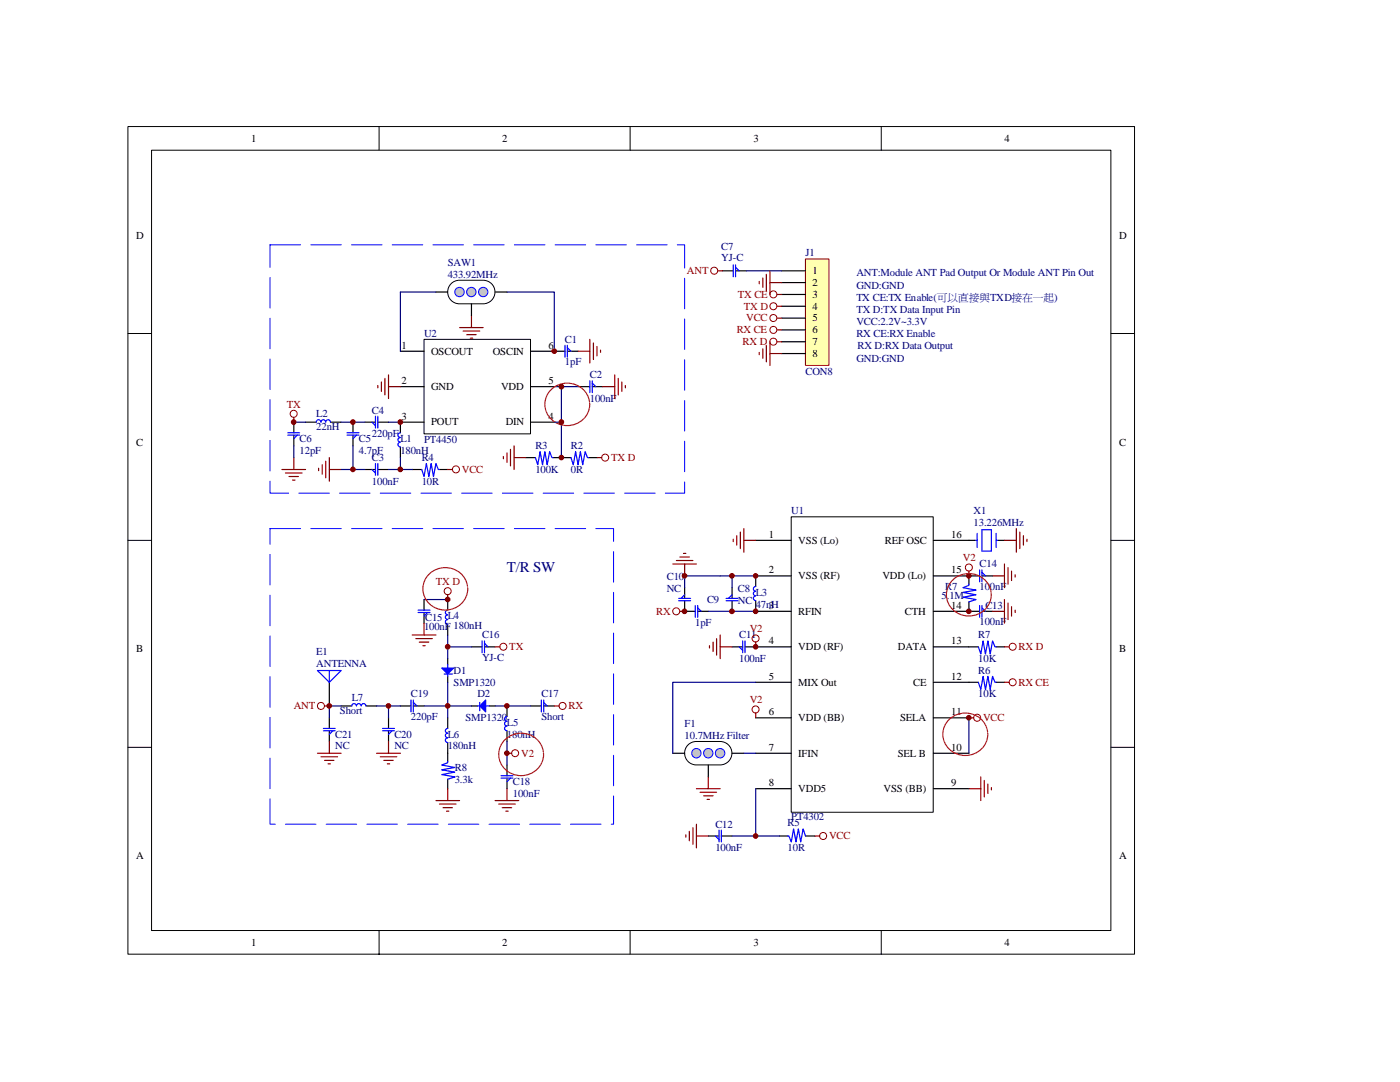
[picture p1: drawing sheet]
<svg xmlns="http://www.w3.org/2000/svg" width="279mm" height="216mm" viewBox="0 0 279 216" stroke-linecap="round" stroke-linejoin="round" font-family="sans-serif">
<g fill="none" stroke="#000" stroke-width=".2">
<path d="M25.5 25.3h200.9v165.1h-200.9zM30.2 30h191.5v155.7h-191.5zM75.6 25.3v4.7M125.8 25.3v4.7M175.9 25.3v4.7M25.5 66.5h4.7M221.7 66.5h4.7M25.5 107.8h4.7M221.7 107.8h4.7M25.5 149.1h4.7M221.7 149.1h4.7M75.6 185.7v4.7"/>
<path d="M125.8 185.7v4.7M175.9 185.7v4.7"/>
</g>
<g fill="none" stroke="#000" stroke-width=".24">
<path d="M82.3 93.7h1.9M87.7 93.7h1.6M84.6 119.6v2.2M89.3 119.6v2.2M136.6 119.9v2.1h2.2M136.6 117.3v2.1M146.1 117.3v2.1M146.1 119.9v2.1M65.7 136.1v4.8M84.6 122.2v2.2M89.3 124.6v2.1M89.3 131.4v1.2"/>
<path d="M89.3 135v1.1M94.1 129.1h2.1M96.7 129.1h2.1M139.2 122h2.2M65.7 143.2v2.2M65.7 145.8v2.2M68.1 140.9h2.1M73 140.9h2.2M77.5 143.2v2.2M77.5 145.8v2.2M79.9 140.9h2.1M82.5 140.9h2.1"/>
<path d="M89.3 143.2v2.2M89.3 148.2v3.8M89.3 155.5v1.9M94.1 140.9h1.2M97.6 140.9h1.2M101.2 140.9v2.1M101.2 145.8v2.2M101.2 152.7v2.1M101.2 155.3v2.1M105.9 140.9h2.1M108.5 140.9h2.1M155.5 166.8h1.7"/>
<path d="M160.7 166.8h1.9"/>
</g>
<g fill="none" stroke="#00f" stroke-width=".24">
<path d="M84.2 93.7l.4 1.4 .5-2.6 .5 2.6 .4-2.6 .5 2.6 .5-2.6 .5 1.2h.2M135.5 119.4h2.3M135.5 119.9h2.3M136.6 118.7l-.7 .7M144.9 119.9h2.4M144.9 119.4h2.4M146.1 118.7l-.7 .7M63.4 133.8h4.7l-2.4 2.3zM65.7 133.8v2.3M82 139.7v2.3M82.5 139.7v2.3M83.4 122.2h2.4"/>
<path d="M83.4 121.8h2.4M85.3 122.2l-.7 .7M88.7 134.5h1.6M89.3 132.6v1M89.3 134.5v.5M89.3 121.8a.48 .48 0 0 0-.4 .4 .48 .48 0 0 0 .4 .5 .47 .47 0 0 0-.4 .5 .47 .47 0 0 0 .4 .4 .47 .47 0 0 0-.4 .5 .47 .47 0 0 0 .4 .5M96.2 127.9v2.3M96.7 127.9v2.3M96.7 128.4l.7 .7M108 139.7v2.3M108.5 139.7v2.3M138.8 120.8v2.4"/>
<path d="M139.2 120.8v2.4M139.2 121.3l.7 .7M64.5 145.4h2.4M64.5 145.8h2.4M66.4 145.8l-.7 .7M70.2 140.8a.46 .46 0 0 1 .5-.4 .46 .46 0 0 1 .4 .4 .48 .48 0 0 1 .5-.4 .48 .48 0 0 1 .5 .4 .48 .48 0 0 1 .5-.4 .48 .48 0 0 1 .4 .4M76.4 145.8h2.3M76.4 145.4h2.3M78.2 145.8l-.7 .7M82.5 140.2l.7 .7M89.3 152v.2l-1.1 .5 2.6 .4-2.6 .5 2.6 .5-2.6 .5 2.6 .4-1.5 .5M89.3 145.4a.48 .48 0 0 0-.4 .4 .48 .48 0 0 0 .4 .5 .47 .47 0 0 0-.4 .5 .47 .47 0 0 0 .4 .4 .47 .47 0 0 0-.4 .5 .47 .47 0 0 0 .4 .5"/>
<path d="M95.3 140.9h.4M95.7 140.2v1.6M96.7 140.9h.9M100 154.8h2.4M100 155.3h2.4M101.2 143.9a.48 .48 0 0 0-.5 .5 .48 .48 0 0 0 .5 .5 .46 .46 0 0 0-.5 .4 .46 .46 0 0 0 .5 .5M101.2 143a.47 .47 0 0 0-.5 .4 .47 .47 0 0 0 .5 .5M101.9 155.3l-.7 .7M108.5 140.2l.7 .7M157.2 166.8h.2l.5 1.2 .5-2.6 .5 2.6 .4-2.6 .5 2.6 .5-2.6 .4 1.4"/>
</g>
<g fill="#00f" stroke="#00f" stroke-width=".24">
<path d="M96.9 139.7v2.3l-1.2-1.1z"/>
<path d="M88.2 133.3h2.3l-1.2 1.2z"/>
</g>
<g fill="none" stroke="#800000" stroke-width=".24">
<path d="M89.3 118.7v.9M82.3 126.7h4.7M83 127.4h3.3M83.7 128.1h1.9M84.4 128.8h.5M84.6 124.4v2.3M98.8 129.1h1M63.4 150.3h4.7M64.1 151h3.3M64.8 151.7h1.9M65.5 152.4h.5M65.7 148v2.3"/>
<path d="M75.2 150.3h4.7M75.9 151h3.3M76.6 151.7h1.9M77.3 152.4h.5M77.5 148v2.3M87 159.7h4.7M89.3 157.4v2.3M98.8 159.7h4.7M101.2 157.4v2.3M101.2 150.3h.9M110.6 140.9h1M87.7 160.4h3.3"/>
<path d="M88.4 161.2h1.9M89.1 161.9h.5M99.5 160.4h3.3M100.2 161.2h1.9M100.9 161.9h.5"/>
</g>
<path d="M84.6 119.6h4.7M89.3 126.7v4.7M89.3 129.1h4.8M89.3 136.1v7.1M68.1 140.9h-2.4v2.3M75.2 140.9h4.7M77.5 140.9v2.3M84.6 140.9h9.5M98.8 140.9h7.1M101.2 148v4.7" fill="none" stroke="#000080" stroke-width=".24"/>
<g fill="none" stroke="#800000" stroke-width=".2">
<circle cx="89.3" cy="118" r=".7"/>
<circle cx="100.5" cy="129.1" r=".7"/>
<circle cx="102.8" cy="150.3" r=".7"/>
<circle cx="112.3" cy="140.9" r=".7"/>
</g>
<path d="M53.9 105.5h68.5v59h-68.5v-59" fill="none" stroke="#00f" stroke-width=".2" stroke-dasharray="6.1 2"/>
<path d="M157.9 103.1h28.3v59h-28.3z" fill="#fff"/>
<path d="M157.9 103.1h28.3v59h-28.3z" fill="none" stroke="#000" stroke-width=".2"/>
<g fill="none" stroke="#000" stroke-width=".24">
<path d="M150.8 107.8h7.1M150.8 114.9h7.1M186.3 107.8h7.1M186.3 114.9h7.1M150.8 122h7.1M150.8 129.1h7.1M150.8 136.1h7.1M186.3 122h7.1M186.3 129.1h7.1M186.3 136.1h7.1M150.8 143.2h7.1M150.8 150.3h7.1"/>
<path d="M150.8 157.4h7.1M186.3 143.2h7.1M186.3 150.3h7.1M186.3 157.4h7.1"/>
</g>
<path d="M84.6 67.7h21.3v18.9h-21.3z" fill="#fff"/>
<path d="M84.6 67.7h21.3v18.9h-21.3z" fill="none" stroke="#000" stroke-width=".2"/>
<g fill="none" stroke="#000" stroke-width=".24">
<path d="M144.2 54h2.1M146.8 54h2.1M79.9 70.1h4.7M79.9 77.2h4.7M105.9 70.1h6.9M105.9 77.2h4.7M113.2 70.1h2.2M115.6 77.2h2.1M118.2 77.2h2.1M58.6 84.2v2.2M58.6 86.8v2.2M61 84.2h2.1"/>
<path d="M66 84.2h2.1M70.4 84.2v2.2M70.4 86.8v2.2M72.8 84.2h2.1M72.8 93.7h2.1M75.4 84.2h2.1M75.4 93.7h2.1M79.9 89.2v2.1M84.6 84.2h-4.7v2.2M104.9 91.3h2M105.9 84.2h4.7M110.4 91.3h3.5"/>
<path d="M117.5 91.3h1.6M150.8 114.9v2.1M150.8 119.9v2.1M193.4 114.9h2.1M193.4 107.8h1.2M196 114.9h2.1M199.3 107.8h1.2M146.1 129.1h2.1M148.7 129.1h2.1M193.4 122h2.1M193.4 129.1h1.9M193.4 136.1h1.9"/>
<path d="M196 122h2.1M198.8 129.1h1.7M198.8 136.1h1.7M141.4 166.8h2.1M144 166.8h2.1"/>
</g>
<g fill="none" stroke="#00f" stroke-width=".24">
<path d="M146.3 52.9v2.3M146.8 52.9v2.3M146.8 53.3l.7 .7M112.8 68.9v2.4M113.2 68.9v2.4M113.2 69.4l.7 .7M117.7 76v2.3M118.2 76v2.3M118.2 76.5l.7 .7M57.4 86.4h2.4M57.4 86.8h2.4M59.3 86.8l-.7 .7"/>
<path d="M63.1 84.2a.46 .46 0 0 1 .5-.4 .46 .46 0 0 1 .4 .4M64.1 84.2a.47 .47 0 0 1 .4-.4 .47 .47 0 0 1 .5 .4M65 84.2a.47 .47 0 0 1 .5-.4 .47 .47 0 0 1 .4 .4M69.3 86.8h2.3M69.3 86.4h2.3M71.1 86.8l-.7 .7M74.2 93.7l.7 .7M74.2 84.2l.7 .7M74.9 83.1v2.3M74.9 92.5v2.3M75.4 83.1v2.3M75.4 92.5v2.3"/>
<path d="M79.9 88.2a.47 .47 0 0 0-.5 .5 .47 .47 0 0 0 .5 .5M79.9 86.4a.48 .48 0 0 0-.5 .4 .48 .48 0 0 0 .5 .5 .46 .46 0 0 0-.5 .5 .46 .46 0 0 0 .5 .4M106.9 91.3l.4 1.4 .5-2.6 .5 2.6 .4-2.6 .5 2.6 .5-2.6 .5 1.2h.2M113.9 91.3l.5 1.4 .5-2.6 .5 2.6 .4-2.6 .5 2.6 .5-2.6 .4 1.2h.3M150.8 118a.47 .47 0 0 0-.4 .4 .47 .47 0 0 0 .4 .5 .47 .47 0 0 0-.4 .5 .47 .47 0 0 0 .4 .4M150.8 117a.47 .47 0 0 0-.4 .5 .47 .47 0 0 0 .4 .5M194.6 107.8h.4M195 106.4v2.8M195.5 113.7v2.4M196 105.7h1.9v4.3h-1.9zM196 113.7v2.4M196 114.2l.7 .7"/>
<path d="M198.8 106.4v2.8M198.8 107.8h.5M147.5 129.1l.7 .7M148.2 127.9v2.3M148.7 127.9v2.3M195.3 129.1l.4 1.4 .5-2.6 .5 2.6 .5-2.6 .4 2.6 .5-2.6 .5 1.2h.2M195.3 136.1l.4 1.5 .5-2.6 .5 2.6 .5-2.6 .4 2.6 .5-2.6 .5 1.1h.2M195.5 120.8v2.4M196 120.8v2.4M196 121.3l.7 .7M142.8 166.8l.7 .7M143.5 165.7v2.3"/>
<path d="M144 165.7v2.3"/>
</g>
<g fill="none" stroke="#800000" stroke-width=".24">
<path d="M75.4 76.9v.5M76.1 76.2v1.9M76.8 75.5v3.3M77.5 74.8v4.7M77.5 77.2h2.4M91.7 65.4h4.7M92.4 66.1h3.3M93.1 66.8h1.9M93.9 67.5h.4M94.1 63v2.4M115.4 70.1h2.3M117.7 67.7v4.7"/>
<path d="M118.4 68.4v3.3M119.1 69.1v1.9M119.9 69.9v.4M120.3 77.2h2.4M122.7 74.8v4.7M123.4 75.5v3.3M124.1 76.2v1.9M124.8 76.9v.5M56.3 93.7h4.7M57 94.4h3.3M57.7 95.1h1.9M58.4 95.8h.5"/>
<path d="M58.6 91.3v2.4M58.6 83.3v.9M63.6 93.4v.5M64.3 92.7v1.9M65 92v3.3M65.7 91.3v4.7M65.7 93.7h2.4M89.3 93.7h1M100.5 91.1v.4M101.2 90.4v1.9M101.9 89.7v3.3M102.6 89v4.7"/>
<path d="M102.6 91.3h2.3M119.1 91.3h1M200.5 107.8h2.3M202.8 105.5v4.7M203.5 106.2v3.3M204.2 106.9v1.9M204.9 107.6v.5"/>
</g>
<path d="M79.9 58.3v11.8M101.2 58.3h9.4v11.8M110.6 77.2h5M58.6 84.2h2.4M58.6 89v2.3M68.1 93.7h4.7M68.1 84.2h4.7M70.4 89v4.7M77.5 93.7h4.8M77.5 84.2h2.4M79.9 91.3v2.4M112 84.2v7.1" fill="none" stroke="#000080" stroke-width=".24"/>
<g fill="none" stroke="#800000" stroke-width=".2">
<circle cx="58.6" cy="82.6" r=".7"/>
<circle cx="91" cy="93.7" r=".7"/>
<circle cx="120.8" cy="91.3" r=".7"/>
</g>
<path d="M53.9 48.9h82.7v49.5h-82.7v-49.5" fill="none" stroke="#00f" stroke-width=".2" stroke-dasharray="6.1 2"/>
<path d="M89.9 56.8a2.34 2.34 0 0 1 1.8-.9h4.7a2.35 2.35 0 0 1 2.4 2.4 2.35 2.35 0 0 1-2.4 2.3h-4.7a2.35 2.35 0 0 1-2.1-1.3 2.35 2.35 0 0 1 .3-2.5z" fill-rule="evenodd" fill="#fff" stroke="#000" stroke-width=".2"/>
<path d="M87 58.3h2.3M98.8 58.3h2.4M94.1 60.6v2.4" fill="none" stroke="#000" stroke-width=".24"/>
<g fill="#c0c0c0" stroke="#00f" stroke-width=".2">
<circle cx="96.4" cy="58.3" r=".93"/>
<circle cx="94.1" cy="58.3" r=".93"/>
<circle cx="91.7" cy="58.3" r=".94"/>
</g>
<path d="M79.9 58.3h7.1" fill="none" stroke="#000080" stroke-width=".24"/>
<path d="M137.1 148.8a2.35 2.35 0 0 1 1.9-.8h4.7a2.34 2.34 0 0 1 2.4 2.3 2.34 2.34 0 0 1-2.4 2.3h-4.7a2.35 2.35 0 0 1-2.1-1.3 2.35 2.35 0 0 1 .2-2.5z" fill-rule="evenodd" fill="#fff" stroke="#000" stroke-width=".2"/>
<path d="M134.3 150.3h2.3M141.4 152.7v2.3M146.1 150.3h2.3" fill="none" stroke="#000" stroke-width=".24"/>
<g fill="#c0c0c0" stroke="#00f" stroke-width=".2">
<circle cx="143.7" cy="150.3" r=".95"/>
<circle cx="141.3" cy="150.3" r=".94"/>
<circle cx="139" cy="150.3" r=".94"/>
</g>
<path d="M146.1 114.9v2.4M150.8 114.9h-14.2v2.4M141.4 122h9.4M150.8 136.1h-16.5v14.2M148.4 150.3h2.4M150.8 157.4v9.4M193.4 143.2v7.1M146.1 166.8h9.4" fill="none" stroke="#000080" stroke-width=".24"/>
<g fill="none" stroke="#800000" stroke-width=".24">
<path d="M134.3 112.5h4.7M135 111.8h3.3M135.7 111.1h1.9M136.4 110.4h.5M136.6 112.5v2.4M146.3 107.6v.5M147 106.9v1.9M147.8 106.2v3.3M148.4 105.5v4.7M148.4 107.8h2.4M193.4 114v.9M198.1 114.9h2.4"/>
<path d="M200.5 119.6v4.8M200.5 112.5v4.8M201.2 113.3v3.3M201.9 114v1.8M202.6 114.7v.4M135.7 122h.9M141.6 128.8v.5M142.3 128.1v1.9M143 127.4v3.3M143.7 126.7v4.7M143.7 129.1h2.4M150.8 128.1v1"/>
<path d="M198.1 122h2.4M200.5 129.1h.9M200.5 136.1h.9M201.2 120.3v3.3M201.9 121.1v1.8M202.6 121.8v.4M139 157.4h4.7M139.7 158.1h3.3M140.4 158.8h1.9M141.1 159.5h.5M141.4 155v2.4M150.8 142.3v.9"/>
<path d="M193.4 157.4h2.3M195.7 155v4.7M196.4 155.7v3.3M197.2 156.4v1.9M197.9 157.1v.5M136.9 166.6v.4M137.6 165.9v1.9M138.3 165.2v3.3M139 164.5v4.7M139 166.8h2.4M162.6 166.8h1"/>
</g>
<g fill="none" stroke="#800000" stroke-width=".2">
<circle cx="193.4" cy="113.2" r=".7"/>
<circle cx="135" cy="122" r=".7"/>
<circle cx="150.8" cy="127.4" r=".7"/>
<circle cx="202.1" cy="136.1" r=".7"/>
<circle cx="202.1" cy="129.1" r=".7"/>
<circle cx="150.8" cy="141.6" r=".7"/>
<circle cx="164.3" cy="166.8" r=".7"/>
</g>
<path d="M160.8 51.7h4.6v21.2h-4.6z" fill="#ffffb0"/>
<g fill="none" stroke="#800000" stroke-width=".2">
<path d="M160.7 51.7h4.7v21.2h-4.7z"/>
<circle cx="142.5" cy="54" r=".7"/>
<circle cx="154.3" cy="58.7" r=".7"/>
<circle cx="154.3" cy="65.8" r=".7"/>
<circle cx="154.3" cy="61.1" r=".7"/>
<circle cx="154.3" cy="63.5" r=".7"/>
<circle cx="154.3" cy="68.2" r=".7"/>
<circle cx="64" cy="140.9" r=".7"/>
<circle cx="195" cy="143.2" r=".7"/>
</g>
<path d="M156 54h4.7M156 56.4h4.7M156 58.8h4.7M156 61.1h4.7M156 63.5h4.7M156 65.8h4.7M156 68.2h4.7M156 70.5h4.7M193.4 114.9v1.7M193.4 120.1v1.9" fill="none" stroke="#000" stroke-width=".24"/>
<g fill="none" stroke="#800000" stroke-width=".24">
<path d="M143.3 54h.9M151.5 56.2v.4M152.2 55.5v1.8M152.9 54.7v3.3M153.7 54v4.8M153.7 56.4h2.3M155.1 58.8h.9M151.5 70.3v.5M152.2 69.6v1.9M152.9 68.9v3.3M153.7 68.2v4.7M153.7 70.5h2.3"/>
<path d="M155.1 68.2h.9M155.1 65.8h.9M155.1 61.1h.9M155.1 63.5h.9M64.8 140.9h.9M193.4 143.2h.9"/>
</g>
<path d="M148.9 54h7.1M112 77.2v7h-1.4" fill="none" stroke="#000080" stroke-width=".24"/>
<g fill="#800000" stroke="#800000" stroke-width=".2">
<circle cx="101.2" cy="140.9" r=".46"/>
<circle cx="136.6" cy="122" r=".47"/>
<circle cx="146.1" cy="122" r=".47"/>
<circle cx="89.3" cy="140.9" r=".46"/>
<circle cx="77.5" cy="140.9" r=".46"/>
<circle cx="89.3" cy="129.1" r=".47"/>
<circle cx="70.4" cy="93.7" r=".46"/>
<circle cx="70.4" cy="84.2" r=".46"/>
<circle cx="79.9" cy="93.7" r=".47"/>
<circle cx="58.6" cy="84.2" r=".47"/>
<circle cx="136.6" cy="114.9" r=".46"/>
<circle cx="146.1" cy="114.9" r=".46"/>
<circle cx="150.8" cy="166.8" r=".46"/>
<circle cx="79.9" cy="84.2" r=".47"/>
<circle cx="110.6" cy="70.1" r=".46"/>
<circle cx="150.8" cy="114.9" r=".46"/>
<circle cx="150.8" cy="122" r=".46"/>
<circle cx="150.8" cy="129.1" r=".46"/>
<circle cx="65.7" cy="140.9" r=".46"/>
<circle cx="193.3" cy="143.2" r=".46"/>
<circle cx="193.3" cy="122" r=".46"/>
<circle cx="193.3" cy="114.9" r=".46"/>
<circle cx="112" cy="91.3" r=".46"/>
<circle cx="101.2" cy="150.3" r=".46"/>
<circle cx="89.3" cy="119.6" r=".46"/>
<circle cx="112" cy="84.2" r=".47"/>
<circle cx="112" cy="77.2" r=".47"/>
</g>
<path d="M193.4 116.6v.2l-1.2 .5 2.6 .5-2.6 .4 2.6 .5-2.6 .5 2.6 .4-1.4 .5" fill="none" stroke="#00f" stroke-width=".24"/>
<path d="M117.6 80.2a4.5 4.5 0 0 0-5-3.7 4.5 4.5 0 0 0-3.8 4.9 4.5 4.5 0 0 0 4.9 3.5 4.5 4.5 0 0 0 4-4.5M93.3 117a4.5 4.5 0 0 0-5-3.7 4.5 4.5 0 0 0-3.8 5 4.5 4.5 0 0 0 4.9 3.4 4.5 4.5 0 0 0 3.9-4.5M197.8 118.2a4.5 4.5 0 0 0-5-3.7 4.5 4.5 0 0 0-3.8 4.9 4.5 4.5 0 0 0 4.8 3.5 4.5 4.5 0 0 0 4-4.5M108.4 150.1a4.5 4.5 0 0 0-5-3.8 4.5 4.5 0 0 0-3.8 5 4.5 4.5 0 0 0 4.9 3.5 4.5 4.5 0 0 0 4-4.5M197.1 146a4.5 4.5 0 0 0-5-3.7 4.5 4.5 0 0 0-3.9 5 4.5 4.5 0 0 0 4.9 3.4 4.5 4.5 0 0 0 4-4.4" fill="none" stroke="#ee0e22" stroke-width=".24"/>
<text font-size="3" fill="#000080" x="101.2" y="114.2">T/R SW</text>
<g font-size="2.1">
<text x="50.1" y="28.3">1</text>
<text x="100.2" y="28.3">2</text>
<text x="150.3" y="28.3">3</text>
<text x="200.4" y="28.3">4</text>
<text x="27.2" y="47.6">D</text>
<text x="223.4" y="47.6">D</text>
<text x="162.2" y="54.7">1</text>
<text x="162.2" y="57.1">2</text>
<text x="162.2" y="59.4">3</text>
<text x="162.2" y="61.8">4</text>
<text x="162.2" y="64.1">5</text>
<text x="80.1" y="69.6">1</text>
<text x="86" y="70.7">OSCOUT</text>
<text x="98.3" y="70.7">OSCIN</text>
<text x="109.5" y="69.6">6</text>
<text x="162.2" y="66.5">6</text>
<text x="162.2" y="68.9">7</text>
<text x="162.2" y="71.2">8</text>
<text x="80.1" y="76.6">2</text>
<text x="86" y="77.8">GND</text>
<text x="100" y="77.8">VDD</text>
<text x="109.5" y="76.6">5</text>
<text x="80.1" y="83.7">3</text>
<text x="109.5" y="83.7">4</text>
<text x="27.2" y="88.9">C</text>
<text x="86" y="84.9">POUT</text>
<text x="100.9" y="84.9">DIN</text>
<text x="223.4" y="88.9">C</text>
<text x="153.4" y="107.3">1</text>
<text x="189.8" y="107.3">16</text>
<text x="159.3" y="108.5">VSS (Lo)</text>
<text x="176.6" y="108.5">REF OSC</text>
<text x="153.4" y="114.4">2</text>
<text x="159.3" y="115.6">VSS (RF)</text>
<text x="176.1" y="115.6">VDD (Lo)</text>
<text x="189.8" y="114.4">15</text>
<text x="153.4" y="121.5">3</text>
<text x="159.3" y="122.7">RFIN</text>
<text x="180.6" y="122.7">CTH</text>
<text x="189.8" y="121.5">14</text>
<text x="27.2" y="130.2">B</text>
<text x="153.4" y="128.5">4</text>
<text x="159.3" y="129.7">VDD (RF)</text>
<text x="179.2" y="129.7">DATA</text>
<text x="189.8" y="128.5">13</text>
<text x="223.4" y="130.2">B</text>
<text x="153.4" y="135.6">5</text>
<text x="159.3" y="136.8">MIX Out</text>
<text x="182.2" y="136.8">CE</text>
<text x="189.8" y="135.6">12</text>
<text x="153.4" y="142.7">6</text>
<text x="159.3" y="143.9">VDD (BB)</text>
<text x="179.6" y="143.9">SELA</text>
<text x="189.8" y="142.7">11</text>
<text x="153.4" y="149.8">7</text>
<text x="189.8" y="149.8">10</text>
<text x="159.3" y="151">IFIN</text>
<text x="179.2" y="151">SEL B</text>
<text x="153.4" y="156.9">8</text>
<text x="159.3" y="158.1">VDD5</text>
<text x="176.3" y="158.1">VSS (BB)</text>
<text x="189.8" y="156.9">9</text>
<text x="27.2" y="171.5">A</text>
<text x="223.4" y="171.5">A</text>
<text x="50.1" y="188.7">1</text>
<text x="100.2" y="188.7">2</text>
<text x="150.3" y="188.7">3</text>
<text x="200.4" y="188.7">4</text>
</g>
<g font-size="2.1" fill="#000080">
<text x="89.3" y="53">SAW1</text>
<text x="144" y="50">C7</text>
<text x="144" y="52.1">YJ-C</text>
<text x="160.7" y="51.2">J1</text>
<text x="89.3" y="55.4">433.92MHz</text>
<text x="170.9" y="55.2">ANT:Module ANT Pad Output Or Module ANT Pin Out</text>
<text x="170.9" y="57.8">GND:GND</text>
<text x="170.9" y="60.1">TX CE:TX Enable(可以直接與TXD接在一起)</text>
<text x="170.9" y="62.5">TX D:TX Data Input Pin</text>
<text x="170.9" y="64.8">VCC:2.2V~3.3V</text>
<text x="84.6" y="67.2">U2</text>
<text x="112.8" y="68.4">C1</text>
<text x="170.9" y="67.2">RX CE:RX Enable</text>
<text x="171.1" y="69.6">RX D:RX Data Output</text>
<text x="112.8" y="72.9">1pF</text>
<text x="117.7" y="75.5">C2</text>
<text x="160.7" y="74.8">CON8</text>
<text x="170.9" y="72.2">GND:GND</text>
<text x="63.1" y="83.2">L2</text>
<text x="74.2" y="82.5">C4</text>
<text x="117.7" y="80.2">100nF</text>
<text x="59.8" y="88.2">C6</text>
<text x="63.1" y="85.9">22nH</text>
<text x="71.6" y="88.2">C5</text>
<text x="74.2" y="87.2">220pF</text>
<text x="79.9" y="88.2">L1</text>
<text x="84.6" y="88.4">PT4450</text>
<text x="106.8" y="89.6">R3</text>
<text x="113.9" y="89.6">R2</text>
<text x="59.8" y="90.6">12pF</text>
<text x="71.6" y="90.6">4.7pF</text>
<text x="74.2" y="92">C3</text>
<text x="79.9" y="90.6">180nH</text>
<text x="84.2" y="92">R4</text>
<text x="106.8" y="94.3">100K</text>
<text x="113.9" y="94.3">0R</text>
<text x="74.2" y="96.7">100nF</text>
<text x="84.2" y="96.7">10R</text>
<text x="157.9" y="102.6">U1</text>
<text x="194.3" y="102.6">X1</text>
<text x="194.3" y="105">13.226MHz</text>
<text x="195.5" y="113.2">C14</text>
<text x="133.1" y="115.8">C10</text>
<text x="133.1" y="118.2">NC</text>
<text x="147.3" y="118.2">C8</text>
<text x="150.8" y="118.9">L3</text>
<text x="187.9" y="119.6">5.1M</text>
<text x="188.6" y="117.7">R7</text>
<text x="195.5" y="117.7">100nF</text>
<text x="84.6" y="125.7">100nF</text>
<text x="84.9" y="123.8">C15 L4</text>
<text x="90.5" y="125.5">180nH</text>
<text x="138.7" y="125">1pF</text>
<text x="141.1" y="120.3">C9</text>
<text x="147.3" y="120.5">NC</text>
<text x="150.8" y="121.2">47nH</text>
<text x="195.5" y="124.8">100nF</text>
<text x="196.7" y="121.5">C13</text>
<text x="63.1" y="130.7">E1</text>
<text x="96.2" y="127.4">C16</text>
<text x="96.2" y="131.8">YJ-C</text>
<text x="147.5" y="127.4">C11</text>
<text x="195.2" y="127.4">R7</text>
<text x="63.1" y="133">ANTENNA</text>
<text x="90.5" y="134.5">D1</text>
<text x="90.5" y="136.8">SMP1320</text>
<text x="147.5" y="132.1">100nF</text>
<text x="195.2" y="132.1">10K</text>
<text x="195.2" y="134.5">R6</text>
<text x="67.8" y="142.5">Short</text>
<text x="70.2" y="139.9">L7</text>
<text x="82" y="139.2">C19</text>
<text x="82" y="143.7">220pF</text>
<text x="92.9" y="143.9">SMP1320</text>
<text x="95.3" y="139.2">D2</text>
<text x="108" y="139.2">C17</text>
<text x="108" y="143.7">Short</text>
<text x="195.2" y="139.2">10K</text>
<text x="66.9" y="147.2">C21</text>
<text x="66.9" y="149.5">NC</text>
<text x="78.7" y="147.2">C20</text>
<text x="78.7" y="149.5">NC</text>
<text x="89.3" y="147.2">L6</text>
<text x="89.3" y="149.5">180nH</text>
<text x="101.2" y="144.8">L5</text>
<text x="101.2" y="147.2">180nH</text>
<text x="136.6" y="145.1">F1</text>
<text x="136.6" y="147.4">10.7MHz Filter</text>
<text x="90.8" y="153.8">R8</text>
<text x="90.8" y="156.2">3.3k</text>
<text x="102.4" y="156.6">C18</text>
<text x="102.4" y="159">100nF</text>
<text x="142.8" y="165.1">C12</text>
<text x="157.2" y="164.9">R5</text>
<text x="157.9" y="163.7">PT4302</text>
<text x="142.8" y="169.8">100nF</text>
<text x="157.2" y="169.8">10R</text>
</g>
<g font-size="2.1" fill="#800000">
<text x="137.1" y="54.7">ANT</text>
<text x="147.3" y="59.4">TX CE</text>
<text x="148.4" y="61.8">TX D</text>
<text x="148.9" y="64.1">VCC</text>
<text x="147" y="66.5">RX CE</text>
<text x="148.2" y="68.9">RX D</text>
<text x="57.2" y="81.4">TX</text>
<text x="92.2" y="94.3">VCC</text>
<text x="122" y="92">TX D</text>
<text x="192.2" y="112">V2</text>
<text x="87" y="116.8">TX D</text>
<text x="131" y="122.7">RX</text>
<text x="101.6" y="129.7">TX</text>
<text x="149.6" y="126.2">V2</text>
<text x="203.3" y="129.7">RX D</text>
<text x="203.3" y="136.8">RX CE</text>
<text x="58.6" y="141.5">ANT</text>
<text x="113.5" y="141.5">RX</text>
<text x="149.6" y="140.4">V2</text>
<text x="196.2" y="143.9">VCC</text>
<text x="104" y="151">V2</text>
<text x="165.5" y="167.5">VCC</text>
</g>
</svg>
